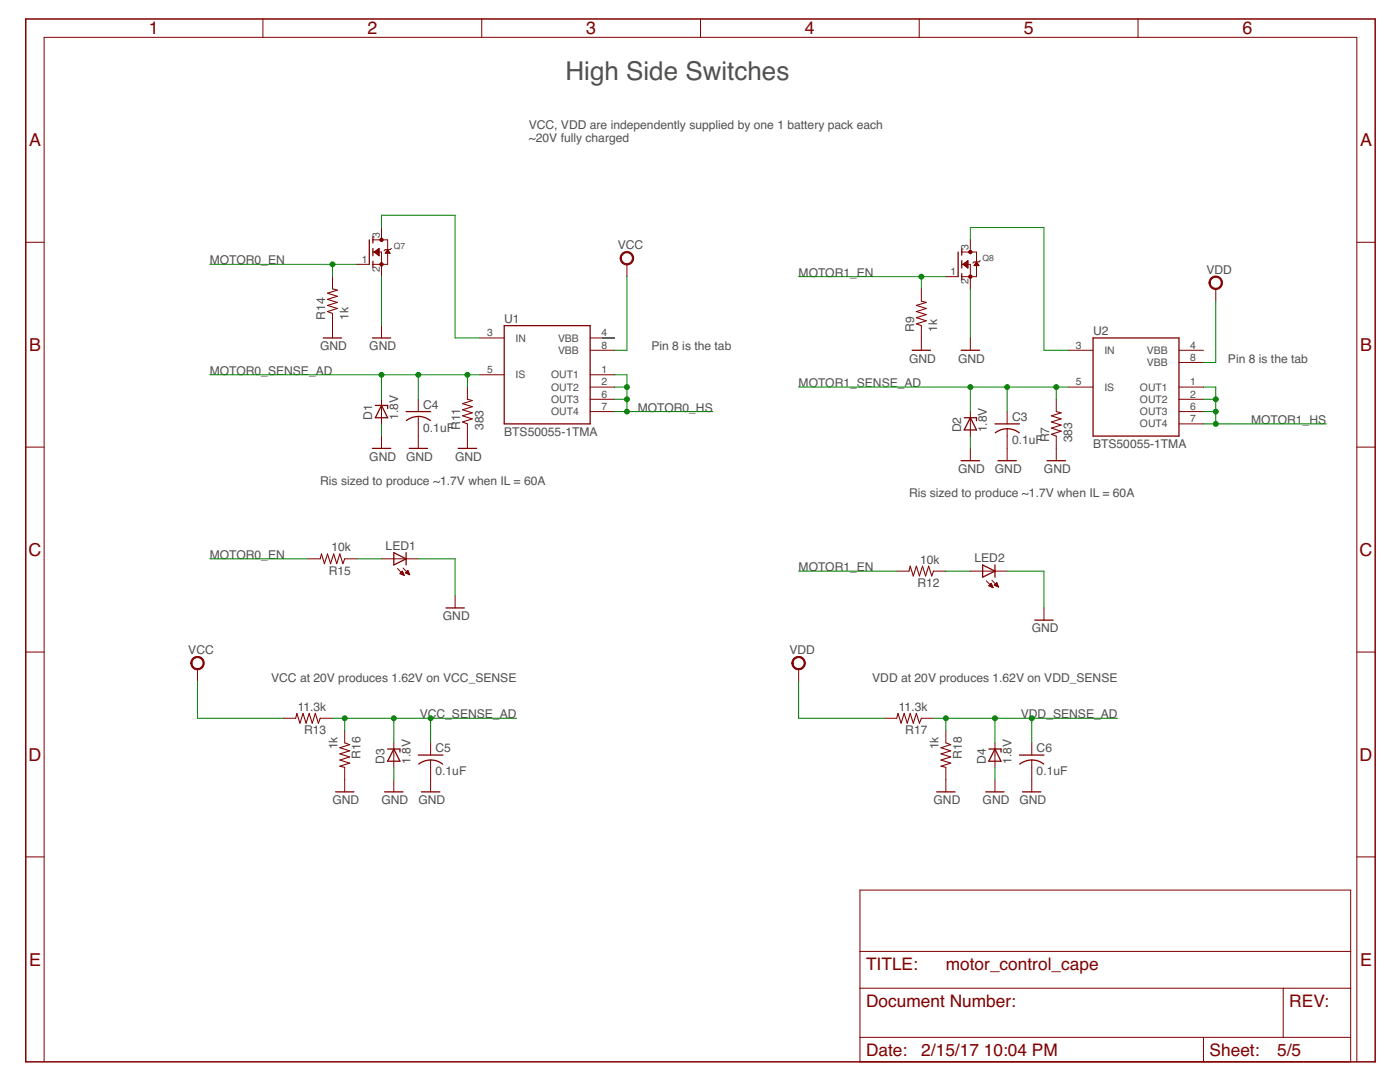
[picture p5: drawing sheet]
<svg xmlns="http://www.w3.org/2000/svg" width="279mm" height="216mm" viewBox="0 0 279 216" stroke-linecap="round" stroke-linejoin="round" font-family="sans-serif">
<path d="M5.1 3.8h269.3v208.1h-269.3z" fill="none" stroke="#800000" stroke-width=".3"/>
<g fill="none" stroke="#800000" stroke-width=".2">
<path d="M52.5 3.8v3.7M96.1 3.8v3.7M139.8 3.8v3.7M183.5 3.8v3.7M227.1 3.8v3.7M5.1 48.3h3.7M66.4 55.2v2.4M71.2 52.7h2.5M74.4 50.3h1.7v4.9M74.4 47.9h3v4.8h-3M74.7 50.3l.9-.7v1.4zM74.7 50.3h.9"/>
<path d="M74.8 50.2h.8M74.9 50.4h.7M74.9 50.1h.7M75 50.6h.6M75.1 50h.5M75.2 50.7h.4M75.2 49.9h.4M75.3 50.8h.3M75.4 49.8h.2M75.5 50.9h.1M75.5 49.6h.1M75.6 51h.1"/>
<path d="M76.1 45.4v2.5M76.9 50.4h.9M77 50.3h.7M77.1 50.2h.5M77.2 50.1h.4M77.3 50h.2M77.3 49.9h.1M77.4 49.8l.5 .7h-1zM78.1 49.6l-.2 .2h-1l-.3 .3M125.1 52.7v2.5M183.9 57.6v2.5M188.8 55.2h2.4"/>
<path d="M191.9 50.3h3v4.9h-3M191.9 52.7h1.8v4.9M192.2 52.7l1-.7v1.5zM192.3 52.9h.9M192.3 52.6h.9M192.5 52.5h.7M192.5 53h.7M192.6 52.4h.6M192.7 53.1h.5M192.8 52.3h.4M192.8 53.2h.4M193 53.3h.2"/>
<path d="M193 52.2h.2M193.1 52.1h.1M193.1 53.4h.1M193.7 47.9v2.4M194.5 52.9h.8M194.6 52.7h.6M194.6 52.6h.5M194.7 52.5h.4M194.8 52.4h.2M194.9 52.3h.1M194.9 52.3l.5 .7h-1zM195.6 52l-.2 .3h-1l-.3 .2"/>
<path d="M242.6 57.6v2.5M270.8 48.3h3.6M66.4 62.5v4.9M76.1 65v2.4M76.1 79.7v4.9M83.5 79.7v2.4M93.3 77.2v2.5M95.7 67.4h4.9M95.7 74.8h4.9M117.8 67.4h4.9M117.8 74.8h4.9M117.8 69.9h4.9"/>
<path d="M117.8 77.2h4.9M117.8 79.7h4.9M183.9 65v4.9M193.7 67.4v2.5M210.8 79.7v2.4M213.3 69.9h4.8M213.3 77.2h4.8M235.3 69.9h4.9M235.3 77.2h4.9M235.3 79.7h4.9M235.3 72.3h4.9M5.1 89.2h3.7"/>
<path d="M76.1 87v2.5M83.5 83.1v6.4M93.3 84.6v4.9M117.8 82.1h4.9M193.7 82.1v4.9M193.7 89.5v2.4M201 82.1v2.5M201 85.6v6.3M210.8 87v4.9M235.3 82.1h4.9M235.3 84.6h4.9M270.8 89.2h3.6"/>
<path d="M61.4 111.5h2.5M68.8 111.5h2.4M76.1 111.5h7.4M79.3 113.5l1.4 1.3M79.9 114.5h.6M79.9 114.3h.6M80 114.2h.4M80.1 114.6h.5M80.1 114.1h.3M80.2 114h.1M80.3 114l.4 .8-.9-.4zM80.4 114.7h.2"/>
<path d="M80.4 113.3l1.4 1.4M80.9 114.3l.5-.5 .4 .9zM81 114.3h.6M81 114.2h.6M81.1 114.1h.4M81.2 114h.3M81.3 114.5h.4M81.3 113.9h.1M81.5 114.6h.2M90.8 118.9v2.4M179 114h2.4M186.3 114h2.5"/>
<path d="M193.7 114h7.3M196.8 115.9l1.4 1.4M197.3 116.9l.9 .4M197.3 116.9h.7M197.4 116.8h.6M197.6 116.6h.3M197.6 117h.5M197.7 116.5h.2M197.8 116.4h.1M197.8 116.4l-.5 .5M197.8 116.4l.4 .9M197.9 117.1h.2"/>
<path d="M198 115.8l1.3 1.3M198.1 117.2h.1M198.4 116.8h.7M198.4 116.8l.9 .3M198.4 116.8l.5-.5 .4 .8M198.5 116.6h.6M198.7 116.5h.3M198.7 116.9h.5M198.8 116.4h.2M198.9 116.3h.1M199 117h.2M199.2 117.1h.1"/>
<path d="M5.1 130.1h3.7M39.4 133.5v2.5M159.4 133.5v2.5M208.3 121.3v2.4M270.8 130.1h3.6M56.6 143.3h2.4M63.9 143.3h2.5M68.8 145.8v2.4M68.8 153.1v4.9M78.6 148.2v4.9M78.6 155.6v2.4M85.9 148.2v2.5"/>
<path d="M85.9 151.7v6.3M176.5 143.3h2.5M183.9 143.3h2.4M188.8 145.8v2.4M188.8 153.1v4.9M198.6 148.2v4.9M198.6 155.6v2.4M205.9 148.2v2.5M205.9 151.7v6.3M5.1 171h3.7M171.6 177.6h98v34.3h-98zM270.8 171h3.6"/>
<path d="M171.6 197.2h98M171.6 189.8h98M256.1 197.2v9.8M8.8 211.9v-204.4h262v204.4M171.6 207h98M240.2 207v4.9"/>
</g>
<path d="M66.4 57.6l.9 .3-1.9 .6 1.9 .6-1.9 .6 1.9 .6-1.9 .6 1.9 .7-1.9 .6 1 .3M93.3 79.7l1 .2-2 .6 2 .7-2 .6 2 .6-2 .6 2 .6-2 .6 1 .4M183.9 60.1l.9 .2-1.9 .6 1.9 .7-1.9 .6 1.9 .6-1.9 .6 1.9 .6-1.9 .6 1 .4M210.8 82.1l1 .3-2 .6 2 .6-2 .6 2 .6-2 .6 2 .6-2 .7 1 .3M63.9 111.5l.3-1 .5 2 .7-2 .6 2 .6-2 .6 2 .6-2 .6 2 .4-1M181.4 114l.3-1 .6 1.9 .6-1.9 .6 1.9 .6-1.9 .6 1.9 .6-1.9 .6 1.9 .4-.9M59 143.3l.2-1 .7 2 .6-2 .6 2 .6-2 .6 2 .6-2 .6 2 .4-1M68.8 148.2l1 .4-2 .6 2 .6-2 .6 2 .6-2 .7 2 .6-2 .6 1 .2M179 143.3l.2-1 .6 2 .6-2 .7 2 .6-2 .6 2 .6-2 .6 2 .4-1M188.8 148.2l.9 .4-1.9 .6 1.9 .6-1.9 .6 1.9 .6-1.9 .7 1.9 .6-1.9 .6 1 .2" fill="none" stroke="#800000" stroke-width=".21"/>
<g fill="none" stroke="#800000" stroke-width=".25">
<path d="M73.7 47.9v4.8M74.4 47.2v1.3M74.4 49.6v1.4M74.4 52.1v1.3M191.2 50.3v4.9M191.9 49.7v1.2M191.9 52v1.5M191.9 54.6v1.2M64.5 67.4h3.7M74.3 67.4h3.7M100.6 65h17.2v19.6h-17.2zM182 69.9h3.7"/>
<path d="M191.8 69.9h3.7M218.1 67.4h17.2v19.6h-17.2zM74.3 89.5h3.7M74.9 80.9h2.5v.6M76.1 80.9l1.3 2.5h-2.5zM81 82.1h4.9M81.7 89.5h3.6M83.5 83.1l1 .1 1.4 .7M83.5 83.1l-1 .1-1.4 .7M91.4 89.5h3.7M191.8 91.9h3.7M192.4 83.4h2.5v.6"/>
<path d="M193.7 83.4l1.2 2.4h-2.5zM198.6 84.6h4.9M199.2 91.9h3.6M201 85.5l1.5 .3 .9 .6M201 85.6l-1 .1-1.4 .7M209 91.9h3.6M78.6 110.3l2.4 1.2-2.4 1.2zM81 110.3v2.4M196.1 112.7l2.5 1.3-2.5 1.2zM198.6 112.7v2.5M89 121.3h3.7M206.5 123.7h3.7"/>
<path d="M67 158h3.6M76.8 158h3.6M77.4 149.5h2.4v.6M78.6 149.5l1.2 2.4h-2.4zM83.5 150.7h4.9M84.1 158h3.7M85.9 151.6l1.1 .2 1.3 .7M85.9 151.7l-1 .1-1.3 .7M186.9 158h3.7M196.7 158h3.7M197.3 149.5h2.5v.6M198.6 149.5l1.2 2.4h-2.5z"/>
<path d="M203.5 150.7h4.8M204.1 158h3.6M205.9 151.6l1 .2 1.4 .7M205.9 151.7l-1 .1-1.4 .7"/>
</g>
<g fill="#800000" stroke="#800000" stroke-width=".2">
<path d="M124.1 50.6a1.35 1.35 0 0 1 2.2 .2 1.35 1.35 0 0 1-.8 2 1.35 1.35 0 0 1-1.7-1.3h.2a1.1 1.1 0 0 1 1.6-.9 1.1 1.1 0 0 1 .2 1.9 1.1 1.1 0 0 1-1.8-.7v-.3h-.2z" fill-rule="evenodd"/>
<path d="M241.6 55.5a1.35 1.35 0 0 1 2.2 .2 1.35 1.35 0 0 1-.8 2 1.35 1.35 0 0 1-1.7-1.3h.2a1.1 1.1 0 0 1 1.6-.9 1.1 1.1 0 0 1 .2 1.8 1.1 1.1 0 0 1-1.7-.6l-.1-.3h-.2z" fill-rule="evenodd"/>
<path d="M38.4 131.4a1.34 1.34 0 0 1 2.2 .2 1.34 1.34 0 0 1-.8 2 1.34 1.34 0 0 1-1.7-1.3h.2a1.1 1.1 0 0 1 1.6-1 1.1 1.1 0 0 1 .2 1.8 1.1 1.1 0 0 1-1.7-.5l-.1-.3h-.2z" fill-rule="evenodd"/>
<path d="M158.4 131.4a1.35 1.35 0 0 1 2.1 .2 1.35 1.35 0 0 1-.8 2 1.35 1.35 0 0 1-1.7-1.3h.3a1.1 1.1 0 0 1 1.5-1 1.1 1.1 0 0 1 .3 1.8 1.1 1.1 0 0 1-1.8-.5v-.3h-.3z" fill-rule="evenodd"/>
<circle cx="76.1" cy="52.7" r=".34"/>
<circle cx="76.1" cy="47.9" r=".34"/>
<circle cx="193.7" cy="55.2" r=".34"/>
<circle cx="193.7" cy="50.3" r=".34"/>
</g>
<g fill="none" stroke="#008000" stroke-width=".2">
<path d="M41.9 52.7h29.3M66.4 52.7v2.5M76.1 45.4v-2.5h14.7v24.5h4.9M76.1 55.2v9.8M125.1 55.2v14.7h-2.4M159.4 55.2h29.4M183.9 55.2v2.4M193.7 47.9v-2.5h14.6v24.5h5M193.7 57.6v9.8M41.9 74.8h53.8M76.1 74.8v4.9M83.5 74.8v4.9"/>
<path d="M93.3 74.8v2.4M120.2 67.4h2.5M122.7 74.8h2.4v7.3M122.7 77.2h2.4M122.7 79.7h2.4M159.4 77.2h53.9M193.7 77.2v4.9M201 77.2v4.9M210.8 77.2v2.5M240.2 77.2h2.4v7.4M240.2 79.7h2.4M242.6 60.1v12.2h-2.4"/>
<path d="M76.1 84.6v2.4M122.7 82.1h19.5M193.7 87v2.5M240.2 82.1h2.4M240.2 84.6h24.5M41.9 111.5h19.5M71.2 111.5h4.9M83.5 111.5h7.3v7.4M159.4 114h19.6M188.8 114h4.9M201 114h7.3v7.3M39.4 136v7.3h17.2"/>
<path d="M159.4 136v7.3h17.1M66.4 143.3h36.7M68.8 143.3v2.5M78.6 143.3v4.9M78.6 153.1v2.5M85.9 143.3v4.9M186.3 143.3h36.7M188.8 143.3v2.5M198.6 143.3v4.9M198.6 153.1v2.5M205.9 143.3v4.9"/>
</g>
<g fill="#008000" stroke="#008000" stroke-width=".2">
<circle cx="93.3" cy="74.8" r=".49"/>
<circle cx="83.5" cy="74.8" r=".49"/>
<circle cx="76.1" cy="74.8" r=".49"/>
<circle cx="66.4" cy="52.7" r=".49"/>
<circle cx="183.9" cy="55.2" r=".49"/>
<circle cx="210.8" cy="77.2" r=".49"/>
<circle cx="201" cy="77.2" r=".49"/>
<circle cx="193.7" cy="77.2" r=".49"/>
<circle cx="68.8" cy="143.3" r=".49"/>
<circle cx="78.6" cy="143.3" r=".49"/>
<circle cx="85.9" cy="143.3" r=".49"/>
<circle cx="188.8" cy="143.3" r=".49"/>
<circle cx="198.6" cy="143.3" r=".49"/>
<circle cx="205.9" cy="143.3" r=".49"/>
<circle cx="125.1" cy="77.2" r=".49"/>
<circle cx="125.1" cy="79.7" r=".49"/>
<circle cx="125.1" cy="82.1" r=".49"/>
<circle cx="242.6" cy="79.7" r=".49"/>
<circle cx="242.6" cy="82.1" r=".49"/>
<circle cx="242.6" cy="84.6" r=".49"/>
</g>
<text font-size="5.2" fill="#505050" x="112.9" y="16">High Side Switches</text>
<g font-size="3.6" fill="#800000">
<text x="29.7" y="6.9">1</text>
<text x="73.3" y="6.9">2</text>
<text x="117" y="6.9">3</text>
<text x="160.7" y="6.9">4</text>
<text x="204.3" y="6.9">5</text>
<text x="248" y="6.9">6</text>
<text x="5.8" y="29.1">A</text>
<text x="271.4" y="29.1">A</text>
<text x="5.8" y="70">B</text>
<text x="271.4" y="70">B</text>
<text x="5.7" y="110.9">C</text>
<text x="271.3" y="110.9">C</text>
<text x="5.7" y="151.8">D</text>
<text x="271.3" y="151.8">D</text>
<text x="5.8" y="192.7">E</text>
<text x="271.4" y="192.7">E</text>
</g>
<g font-size="3.5" fill="#800000">
<text x="172.8" y="193.5">TITLE:</text>
<text x="188.8" y="193.5">motor_control_cape</text>
<text x="172.8" y="200.9">Document Number:</text>
<text x="257.3" y="200.9">REV:</text>
<text x="172.8" y="210.7">Date:</text>
<text x="183.9" y="210.7">2/15/17</text>
<text x="196.3" y="210.7">10:04 PM</text>
<text x="241.4" y="210.7">Sheet:</text>
<text x="254.9" y="210.7">5/5</text>
</g>
<g font-size="2.4" fill="#505050">
<text x="105.5" y="25.7">VCC, VDD are independently supplied by one 1 battery pack each</text>
<text x="105.5" y="28.3">~20V fully charged</text>
<text x="41.9" y="52.7">MOTOR0_EN</text>
<text x="123.3" y="49.7">VCC</text>
<text x="159.4" y="55.2">MOTOR1_EN</text>
<text x="240.8" y="54.6">VDD</text>
<text x="64.9" y="63.8" transform="rotate(-90 64.9 63.8)">R14</text>
<text x="69.5" y="63.8" transform="rotate(-90 69.5 63.8)">1k</text>
<text x="100.6" y="64.4">U1</text>
<text x="63.9" y="69.9">GND</text>
<text x="73.7" y="69.9">GND</text>
<text x="130" y="69.9">Pin 8 is the tab</text>
<text x="182.4" y="66.2" transform="rotate(-90 182.4 66.2)">R9</text>
<text x="187" y="66.2" transform="rotate(-90 187 66.2)">1k</text>
<text x="218.1" y="66.8">U2</text>
<text x="41.9" y="74.8">MOTOR0_SENSE_AD</text>
<text x="159.4" y="77.2">MOTOR1_SENSE_AD</text>
<text x="181.4" y="72.3">GND</text>
<text x="191.2" y="72.3">GND</text>
<text x="245.1" y="72.3">Pin 8 is the tab</text>
<text x="74.3" y="83.8" transform="rotate(-90 74.3 83.8)">D1</text>
<text x="79.4" y="83.8" transform="rotate(-90 79.4 83.8)">1.8V</text>
<text x="84.5" y="81.5">C4</text>
<text x="127.3" y="82.1">MOTOR0_HS</text>
<text x="202" y="84">C3</text>
<text x="84.5" y="86.2">0.1uF</text>
<text x="91.8" y="85.8" transform="rotate(-90 91.8 85.8)">R11</text>
<text x="96.5" y="85.8" transform="rotate(-90 96.5 85.8)">383</text>
<text x="100.6" y="87">BTS50055-1TMA</text>
<text x="191.8" y="86.3" transform="rotate(-90 191.8 86.3)">D2</text>
<text x="197" y="86.3" transform="rotate(-90 197 86.3)">1.8V</text>
<text x="202" y="88.6">0.1uF</text>
<text x="209.4" y="88.2" transform="rotate(-90 209.4 88.2)">R7</text>
<text x="214" y="88.2" transform="rotate(-90 214 88.2)">383</text>
<text x="218.1" y="89.5">BTS50055-1TMA</text>
<text x="249.7" y="84.6">MOTOR1_HS</text>
<text x="73.7" y="91.9">GND</text>
<text x="81" y="91.9">GND</text>
<text x="90.8" y="91.9">GND</text>
<text x="191.2" y="94.4">GND</text>
<text x="198.6" y="94.4">GND</text>
<text x="208.3" y="94.4">GND</text>
<text x="63.9" y="96.8">Ris sized to produce ~1.7V when IL = 60A</text>
<text x="181.4" y="99.3">Ris sized to produce ~1.7V when IL = 60A</text>
<text x="41.9" y="111.5">MOTOR0_EN</text>
<text x="66.1" y="110">10k</text>
<text x="77" y="109.8">LED1</text>
<text x="159.4" y="114">MOTOR1_EN</text>
<text x="183.6" y="112.5">10k</text>
<text x="194.5" y="112.2">LED2</text>
<text x="65.6" y="114.7">R15</text>
<text x="183.1" y="117.1">R12</text>
<text x="88.4" y="123.7">GND</text>
<text x="37.6" y="130.5">VCC</text>
<text x="157.5" y="130.5">VDD</text>
<text x="205.9" y="126.2">GND</text>
<text x="54.1" y="136">VCC at 20V produces 1.62V on VCC_SENSE</text>
<text x="174.1" y="136">VDD at 20V produces 1.62V on VDD_SENSE</text>
<text x="59.4" y="141.9">11.3k</text>
<text x="83.8" y="143.3">VCC_SENSE_AD</text>
<text x="179.4" y="141.9">11.3k</text>
<text x="203.7" y="143.3">VDD_SENSE_AD</text>
<text x="60.7" y="146.5">R13</text>
<text x="67.3" y="149.5" transform="rotate(-90 67.3 149.5)">1k</text>
<text x="180.7" y="146.5">R17</text>
<text x="187.3" y="149.5" transform="rotate(-90 187.3 149.5)">1k</text>
<text x="72" y="151.4" transform="rotate(-90 72 151.4)">R16</text>
<text x="76.8" y="152.4" transform="rotate(-90 76.8 152.4)">D3</text>
<text x="81.9" y="152.4" transform="rotate(-90 81.9 152.4)">1.8V</text>
<text x="86.9" y="154.7">0.1uF</text>
<text x="86.9" y="150.1">C5</text>
<text x="191.9" y="151.4" transform="rotate(-90 191.9 151.4)">R18</text>
<text x="196.7" y="152.4" transform="rotate(-90 196.7 152.4)">D4</text>
<text x="201.9" y="152.4" transform="rotate(-90 201.9 152.4)">1.8V</text>
<text x="206.9" y="154.7">0.1uF</text>
<text x="206.9" y="150.1">C6</text>
<text x="66.3" y="160.5">GND</text>
<text x="76.1" y="160.5">GND</text>
<text x="83.5" y="160.5">GND</text>
<text x="186.3" y="160.5">GND</text>
<text x="196.1" y="160.5">GND</text>
<text x="203.5" y="160.5">GND</text>
</g>
<g font-size="2.1" fill="#505050">
<text x="75.8" y="47.5" transform="rotate(-90 75.8 47.5)">3</text>
<text x="72.2" y="52.4">1</text>
<text x="193.3" y="50" transform="rotate(-90 193.3 50)">3</text>
<text x="75.8" y="54.3" transform="rotate(-90 75.8 54.3)">2</text>
<text x="189.7" y="54.9">1</text>
<text x="193.3" y="56.7" transform="rotate(-90 193.3 56.7)">2</text>
<text x="97.2" y="67.1">3</text>
<text x="102.9" y="68.2">IN</text>
<text x="111.4" y="68.2">VBB</text>
<text x="111.4" y="70.6">VBB</text>
<text x="120" y="67.1">4</text>
<text x="120" y="69.5">8</text>
<text x="214.7" y="69.5">3</text>
<text x="220.4" y="70.6">IN</text>
<text x="228.9" y="70.6">VBB</text>
<text x="237.5" y="69.5">4</text>
<text x="237.5" y="72">8</text>
<text x="97.2" y="74.4">5</text>
<text x="102.9" y="75.5">IS</text>
<text x="110" y="75.5">OUT1</text>
<text x="110" y="78">OUT2</text>
<text x="120" y="74.4">1</text>
<text x="120" y="76.9">2</text>
<text x="214.7" y="76.9">5</text>
<text x="220.4" y="78">IS</text>
<text x="227.5" y="78">OUT1</text>
<text x="228.9" y="73.1">VBB</text>
<text x="237.5" y="76.9">1</text>
<text x="110" y="80.4">OUT3</text>
<text x="110" y="82.9">OUT4</text>
<text x="120" y="79.3">6</text>
<text x="120" y="81.8">7</text>
<text x="227.5" y="80.4">OUT2</text>
<text x="227.5" y="82.9">OUT3</text>
<text x="237.5" y="79.3">2</text>
<text x="237.5" y="81.8">6</text>
<text x="227.5" y="85.3">OUT4</text>
<text x="237.5" y="84.2">7</text>
</g>
<g font-size="1.7" fill="#505050">
<text x="78.6" y="49.7">Q7</text>
<text x="196.1" y="52.1">Q8</text>
</g>
</svg>
